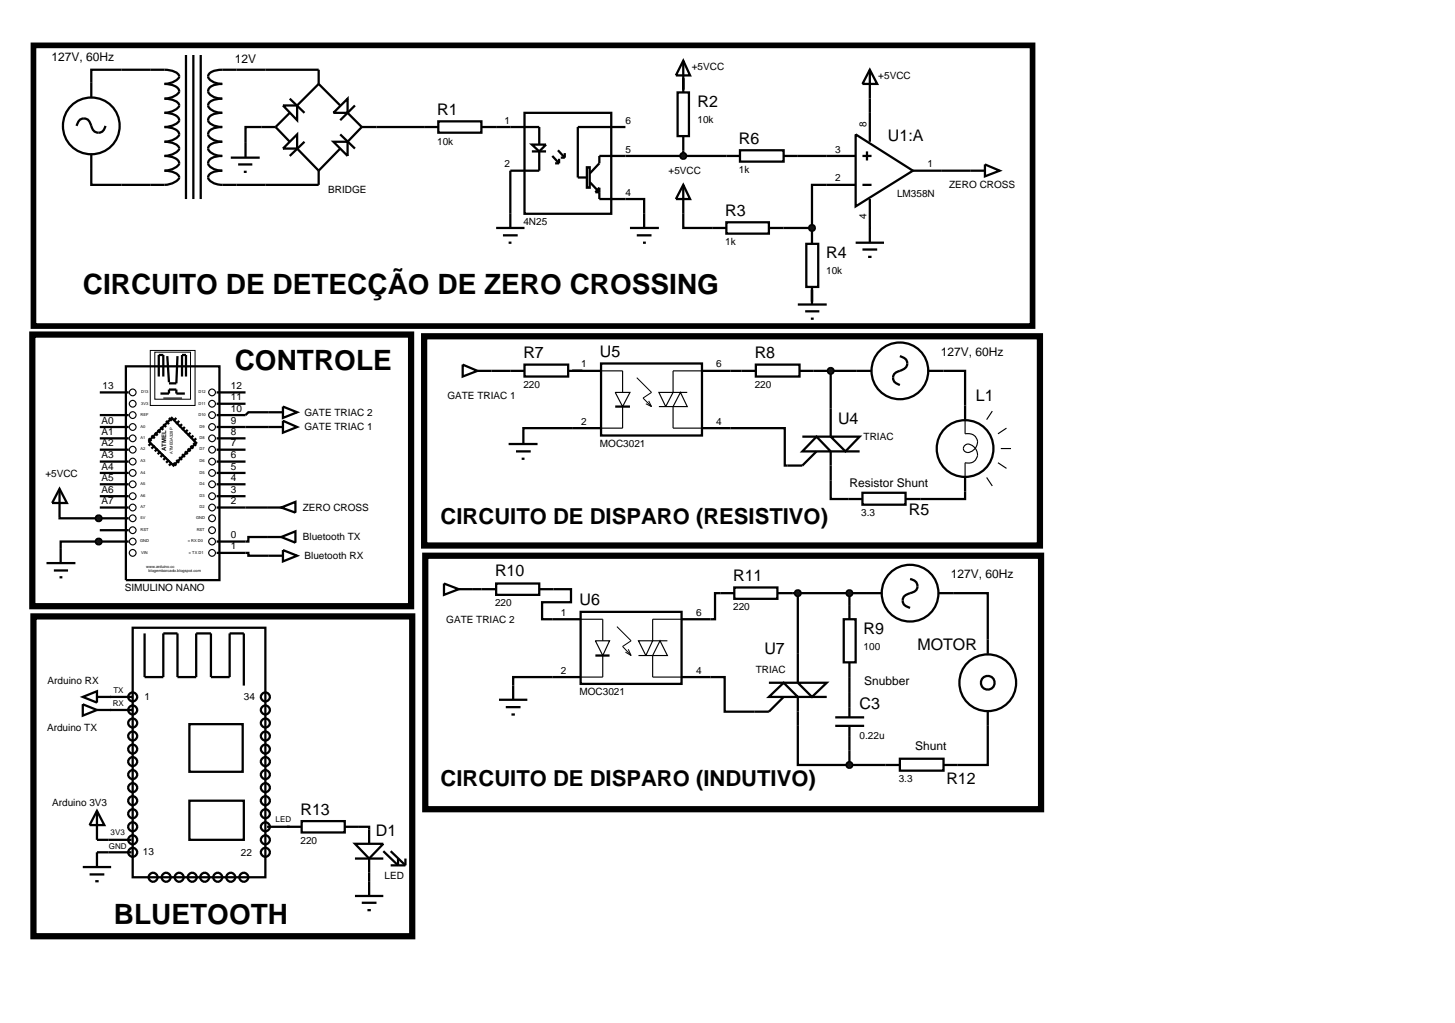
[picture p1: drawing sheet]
<svg xmlns="http://www.w3.org/2000/svg" width="257mm" height="180mm" viewBox="0 0 257 180" stroke-linecap="round" stroke-linejoin="round" font-family="sans-serif">
<g fill="none" stroke="#000" stroke-width=".4">
<path d="M16.1 14.6v-2.3h12.9a3.4 3.4 0 0 1 2.5 .9l.1 .3a2.79 2.79 0 0 1-2.6 1.3 3.2 3.2 0 0 1 2.5 .9 .9 .9 0 0 1-.7 1.2l-1.2 .4-.6 .1a3.4 3.4 0 0 1 2.5 .9l.1 .3a2.79 2.79 0 0 1-2.6 1.3 3.2 3.2 0 0 1 2.5 .9l.1 .4a2.77 2.77 0 0 1-2.6 1.2 3.2 3.2 0 0 1 2.5 .9 .9 .9 0 0 1-.7 1.2l-1.2 .4-.6 .1a3.4 3.4 0 0 1 2.5 .9l.1 .3a2.79 2.79 0 0 1-2.6 1.3 3.2 3.2 0 0 1 2.5 .9 .9 .9 0 0 1-.7 1.2l-1.2 .4-.6 .1a3.4 3.4 0 0 1 2.5 .9l.1 .3a2.79 2.79 0 0 1-2.6 1.3h-12.9v-2.8M32.8 9.7v25.4M34.1 9.7v25.4M35.4 9.7v25.4M49.9 18.6h2.5v2.6zM51.1 17.4l2.6 2.5M51.1 19.9l-2.5 2.5M56.2 14.8v-2.5h-17a2.92 2.92 0 0 0-2.4 .9 .9 .9 0 0 0 .6 1.1l1.1 .4 .7 .1a2.77 2.77 0 0 0-2.4 .9 .93 .93 0 0 0 .6 1.2l1.1 .4 .7 .1a2.92 2.92 0 0 0-2.4 .9 .9 .9 0 0 0 .6 1.1l1.1 .4 .7 .1a2.77 2.77 0 0 0-2.4 .9 .87 .87 0 0 0 .6 1.2l1.1 .3 .7 .1a2.77 2.77 0 0 0-2.4 .9 .93 .93 0 0 0 .6 1.2l1.1 .4 .7 .1a2.92 2.92 0 0 0-2.4 .9 .9 .9 0 0 0 .6 1.1l1.1 .4 .7 .1a2.77 2.77 0 0 0-2.4 .9 .93 .93 0 0 0 .6 1.2l1.1 .4 .7 .1a2.92 2.92 0 0 0-2.4 .9 .9 .9 0 0 0 .6 1.1l1.1 .4 .7 .1h17v-2.5M56.2 14.8l-3.8 3.8M56.2 14.8l3.8 3.8M58.8 19.9l2.5-2.5v2.5zM61.3 19.9l2.5 2.5"/>
<path d="M62.6 18.6l-2.6 2.6M92.5 19.9h15.3v17.8h-15.3zM119.5 16.3h2v7.7h-2zM120.5 10.7l1.2 2.6h-2.5zM120.5 10.7v5.6M153.4 12.3l1.3 2.5h-2.6zM153.4 12.3v12.7M40.7 27.8h5.1M42 29h2.5M43 30.3h.5M48.6 22.4h-5.3v5.4M48.6 22.4l2.5 2.6"/>
<path d="M52.4 23.7v2.5h-2.5zM52.4 26.2l3.8 3.9M53.7 25l-2.6 2.5M58.8 25h2.5v2.5zM60 23.7l2.6 2.5M60 26.2l-3.8 3.9M63.8 22.4h13.5M63.8 22.4l-2.5 2.6M77.3 21.4h7.6v2h-7.6zM84.9 22.4h10.2v3.1M93.8 25.5h2.5l-1.2 1.2zM93.8 26.7h2.5"/>
<path d="M95.1 26.7v3.4h-5.1v10.1M97.4 27.5l1.2 1.3M97.9 28.8h.7M98.4 26.5l1.2 1.3M98.6 28v.8M98.9 27.8h.7M99.6 27v.8M103.5 29.5h.5v3.6h-.5zM104 32.1l1.7 1.8h-.7l.7-.8v2h7.9v2.6M110.3 22.4h-8.4v8.9h1.6M120.5 32.6v7.6h7.6M120.5 32.6l1.2 2.5h-2.5z"/>
<path d="M120.5 24v3.5M128.1 39.2h7.5v2h-7.5zM128.1 27.5h-22.4v1.3l-1.7 1.8M140.7 27.5h10.2M150.9 32.6h-7.7v7.6M150.9 23.7l10.1 6.4-10.1 6.3zM152.1 32.6h1.6M152.1 27.5h1.6M152.9 26.7v1.6M153.4 35.1v7.7M161 30.1h10.2M87.5 40.2h5"/>
<path d="M88.7 41.5h2.6M89.7 42.8h.5M135.6 40.2h7.6M142.2 43h2.1v7.6h-2.1zM143.2 40.2v2.8M143.2 50.6v2.6M150.9 42.8h5M152.1 44h2.6M153.1 45.3h.6M43.3 75.3h4M47.3 72.7h-3.5l-.5 .5M86.7 65.4h3.3"/>
<path d="M100.9 75.5h-8.6v.3M100.9 65.4h1.8M128.8 75.5h9.6v6.6h.5M128.8 65.4h2M143.5 65.4h7.6M146.5 65.4v6.6M166.4 65.4h3.8v6.1M10.5 91.2v.2h6.9M17.4 95.5h-6.7v1.3M43.3 97.5h.5v.5h3.5M43.3 89.5h3.8M47.1 94.7h-3.3v.8h-.5"/>
<path d="M146.5 84.7v3.3h3.1M170.2 86.7v1.3h-7.9M83.4 103.9h1.5M97.4 119.4h-6.9v1.5M97.6 103.9h3.1v2.3h-5.1v3h1.8M125.3 119.4h2.5v6.1h5.3M127.1 104.6h-1v4.6h-.8M139.7 104.6h13.2M140.7 104.6v10.7M149.8 104.6v2.1M149.8 119.4v2.8M168.1 104.6h6.1v8.2"/>
<path d="M140.7 128v6.9h9.1M149.8 132.3v2.6M149.8 134.9h6.4M174.2 128v6.9h-5.3M63.3 145.8h1.8v.5M65.1 153.9v1.5"/>
</g>
<path d="M142.9 39.8l.3-.1-.5 .5zM143.2 39.7l.3 .1 .2 .4zM143.2 40.7l.5-.5-.2 .4zM142.7 40.2l.5 .5-.4-.2z" fill="#004000" stroke="#000" stroke-width=".4"/>
<path d="M143.2 39.7l.5 .5-.5 .5-.5-.5z" fill="#004000"/>
<g fill="none" stroke="#000" stroke-width=".4">
<path d="M16.1 14.6v2.5M13.5 22.2a1.3 1.3 0 0 1 2-1.1l.6 1.1a1.25 1.25 0 0 0 1.2 1.2 1.25 1.25 0 0 0 1.3-1.2M16.1 27.3v2.5M113.6 37.7v2.5M128.1 27.5h2.4M130.5 26.5h7.7v2h-7.7zM138.2 27.5h2.5M111.1 40.2h5.1M112.3 41.5h2.6M113.4 42.8h.5M140.7 53.7h5.1M142 54.9h2.5"/>
<path d="M143 56.2h.5M143.2 51.1v2.6"/>
<circle cx="16.1" cy="22.2" r="5"/>
</g>
<path d="M120.1 27.2l.4-.2-.5 .5zM120.5 27l.4 .2 .1 .3zM121 27.5l-.1 .3-.4 .2zM120 27.5l.5 .5-.3-.1z" fill="#004000" stroke="#000" stroke-width=".4"/>
<path d="M120 27.5l.5-.5 .5 .5-.5 .5z" fill="#004000"/>
<g fill="none" stroke="#000" stroke-width=".4">
<path d="M171.2 30.1h2.5M173.7 29l2.6 1.1-2.6 1zM17.6 79.3h5.1M17.6 77.3h5.1M17.6 75.3h5.1M17.6 73.2h5.1M17.6 69.2h5.1M22.2 64.6h16.5v37.7h-16.5zM26.2 77.3l.5 .5M26.7 78.1l-.5 .5M26.7 76.8l.6 .5M27.3 78.6l-.6 .5"/>
<path d="M27.3 76.3l.5 .5M27.8 79.1l-.5 .5M27.8 75.8l.5 .5M28 66.4v-3.8h.8v3.8M28.3 69.4h1.5v-.7h1.3v.7h1.5M28.3 79.6l-.5 .5M28.3 75.3l.5 .5M28.8 74.8l.5 .5M29.3 74.2l.5 .6M29.5 62.8l.3 4.6M29.8 73.7l.5 .5M30.3 73.7l4.3 4.4-4 4-4.4-4.3z"/>
<path d="M31.1 73.7l-.5 .5M31.3 62.8l-.2 4.8h-1.3M31.6 74.2l-.5 .6M32.1 66.4v-3.8h.7v3.8M32.1 74.8l-.5 .5M32.6 75.3l-.5 .5M32.6 79.6l.5 .5M33.1 75.8l-.5 .5M33.1 79.1l.5 .5M33.6 76.3l-.5 .5M33.6 78.6l.5 .5M34.1 76.8l-.5 .5"/>
<path d="M34.1 78.1l.5 .5M34.6 77.3l-.5 .5M38.2 79.3h5.1M38.2 77.3h5.1M38.2 75.3h5.1M38.2 73.2h5.1M38.2 71.2h5.1M38.2 69.2h5.1M47.3 75.3h2.6M49.9 74.2l2.5 1.1-2.5 1zM81.6 64.3l2.6 1.1-2.6 1zM84.2 65.4h2.5"/>
<path d="M89.7 78.3h5.1M90 65.4h2.5M91 79.6h2.6M92.3 75.8v2.5M92.5 64.3h7.7v2.1h-7.7zM100.2 65.4h5.8M100.9 75.5h5.1M106 64.1h17.8v12.7h-17.8zM108.5 71.7h2.6M123.8 65.4h5M123.8 75.5h5M130.8 65.4h2.5"/>
<path d="M133.3 64.3h7.7v2.1h-7.7zM141 65.4h2.5M151.1 65.4h2.6M158.7 62.8a1.31 1.31 0 0 1 1.2 1.7 3.4 3.4 0 0 1-1.9 1.2 1.14 1.14 0 0 0-.5 1.1 1.14 1.14 0 0 0 .8 .9l.4 .2M163.8 65.4h2.6M170.2 71.5v2.5M10.5 86.2l1.3 2.5h-2.6zM10.5 86.2v5M17.6 89.5h5.1M17.6 87.5h5.1M17.6 85.4h5.1M17.6 83.4h5.1"/>
<path d="M17.6 81.4h5.1M17.6 93.5h5.1M17.6 91.4h5.1M28.8 80.1l-.5 .5M29.3 80.6l-.5 .5M29.8 81.1l-.5 .5M30.3 81.6l-.5 .5M30.6 81.6l.5 .5M31.1 81.1l.5 .5M31.6 80.6l.5 .5M32.1 80.1l.5 .5M38.2 95.5h5.1"/>
<path d="M38.2 97.5h5.1M38.2 89.5h5.1M38.2 87.5h5.1M38.2 85.4h5.1M38.2 83.4h5.1M38.2 81.4h5.1M47.1 89.5h2.5M49.6 89.5l2.5-1v1.9zM92 80.9h.5M170.2 84.2v2.5"/>
<circle cx="158.7" cy="65.4" r="5"/>
<circle cx="170.2" cy="79.1" r="5"/>
</g>
<g fill="none" stroke="#000" stroke-width=".2">
<path d="M28.8 70.2h3.3M106 65.4h3.8v3.8M108.5 69.2h2.6l-1.3 2.5zM109.8 71.7v3.8h-3.8M116.2 69.2h2.5l-1.3 2.5zM116.2 71.7h2.5M118.7 71.7v3.8h5.1M120 69.2l1.2 2.5h-2.5zM123.8 65.4h-5.1v3.8h2.5M170.2 74v2.5a1.65 1.65 0 0 1 2.1 1 1.65 1.65 0 0 1-.9 2.1 .79 .79 0 0 1-1.3 0 .79 .79 0 0 1 .3-1.2 1.67 1.67 0 0 1 1.9 1.7 1.67 1.67 0 0 1-2.1 1.5v2.6M175 72.5l-1 1.5M176.5 79.1h1.8"/>
<path d="M177.5 75.5l-1.5 1M174 84.2l1 1.5M176 81.6l1.5 1"/>
<circle cx="23.4" cy="69.2" r=".59"/>
<circle cx="23.4" cy="79.3" r=".59"/>
<circle cx="23.4" cy="71.2" r=".59"/>
<circle cx="23.4" cy="77.3" r=".59"/>
<circle cx="23.4" cy="73.2" r=".59"/>
<circle cx="23.4" cy="75.3" r=".59"/>
<circle cx="37.4" cy="69.2" r=".59"/>
<circle cx="37.4" cy="79.3" r=".59"/>
<circle cx="37.4" cy="71.2" r=".59"/>
<circle cx="37.4" cy="77.3" r=".59"/>
<circle cx="37.4" cy="73.2" r=".59"/>
<circle cx="37.4" cy="75.3" r=".59"/>
<circle cx="23.4" cy="87.5" r=".59"/>
<circle cx="23.4" cy="93.5" r=".59"/>
<circle cx="23.4" cy="83.4" r=".59"/>
<circle cx="23.4" cy="89.5" r=".59"/>
<circle cx="23.4" cy="95.5" r=".59"/>
<circle cx="23.4" cy="91.4" r=".59"/>
<circle cx="23.4" cy="85.4" r=".59"/>
<circle cx="23.4" cy="81.4" r=".59"/>
<circle cx="23.4" cy="97.5" r=".59"/>
<circle cx="37.4" cy="87.5" r=".59"/>
<circle cx="37.4" cy="93.5" r=".59"/>
<circle cx="37.4" cy="83.4" r=".59"/>
<circle cx="37.4" cy="89.5" r=".59"/>
<circle cx="37.4" cy="95.5" r=".59"/>
<circle cx="37.4" cy="91.4" r=".59"/>
<circle cx="37.4" cy="85.4" r=".59"/>
<circle cx="37.4" cy="81.4" r=".59"/>
<circle cx="37.4" cy="97.5" r=".59"/>
</g>
<path d="M26.5 61.8h7.9v9.7h-7.9zM27.3 62.1h6.3v8.3h-6.3zM112.3 66.6l2.6 2.6-1.5 1 1.5 1.5M113.9 71.2l1 .5M114.4 70.7l.5 1" fill="none" stroke="#000" stroke-width=".18"/>
<path d="M17.1 91l.3-.1-.5 .5zM17.4 90.9l.4 .2 .1 .3zM17.9 91.4l-.1 .3-.4 .2zM16.9 91.4l.5 .5-.3-.1z" fill="#004000" stroke="#000" stroke-width=".4"/>
<path d="M17.4 90.9l.5 .5-.5 .5-.5-.5z" fill="#004000"/>
<path d="M8.2 99.3h5.1M10.7 96.8v2.5M17.6 95.5h5.1M9.5 100.6h2.5M10.5 101.8h.5" fill="none" stroke="#000" stroke-width=".4"/>
<path d="M17.1 95.1l.3-.1-.5 .5zM17.4 95l.4 .2 .1 .3zM17.4 96l.5-.5-.2 .4zM16.9 95.5l.5 .5-.3-.1z" fill="#004000" stroke="#000" stroke-width=".4"/>
<path d="M17.4 95l.5 .5-.5 .5-.5-.5z" fill="#004000"/>
<path d="M5.7 59h66.8v47.9h-66.8zM74.8 59.3h108.6v36.9h-108.6zM75 98h108.6v44.7h-108.6z" fill="none" stroke="#000" stroke-width="1.1" stroke-linecap="butt"/>
<path d="M5.9 8h176.2v49.5h-176.2z" fill="none" stroke="#000" stroke-width="1" stroke-linecap="butt"/>
<g fill="none" stroke="#000" stroke-width=".4">
<path d="M47.3 72.7h2.6M49.9 71.7l2.5 1-2.5 1zM141.5 77h5M144 77l2.5 2.6h-5zM144 79.6l-2.5 2.5h-2.6M146.5 77h5.1l-2.5 2.6zM146.5 79.6h5.1M146.5 72v5M146.5 79.6v5.1M149.6 88h2.5M152.1 86.9h7.6v2.1h-7.6zM159.7 88h2.6"/>
<path d="M78.3 102.9l2.6 1-2.6 1zM80.9 103.9h2.5M84.9 103.9h2.6M87.5 102.9h7.6v2h-7.6zM95.1 103.9h2.5M97.4 109.2h5M97.4 119.4h5M102.4 107.9h17.8v12.7h-17.8zM105 115.6h2.5M120.2 109.2h5.1M120.2 119.4h5.1M127.1 104.6h2.4"/>
<path d="M129.5 103.6h7.6v2h-7.6zM137.1 104.6h2.6M140.7 115.3v5.1M148.8 109.2h2.1v7.6h-2.1zM149.8 106.7v2.5M149.8 116.8v2.6M152.9 104.6h2.5M160.5 102.1a1.25 1.25 0 0 1 1.3 1.2 1.25 1.25 0 0 1-1.3 1.3 1.3 1.3 0 0 0-1.1 2l1.1 .6M165.6 104.6h2.5M174.2 112.8v2.5M88 123.4h5M89.2 124.7h2.6"/>
<path d="M90.2 126h.6M90.5 120.9v2.5M135.6 122.9l2.6-2.5 2.5 2.5zM135.6 120.4h5.1M138.2 122.9l-2.6 2.6h-2.5M140.7 120.4h5.1l-2.6 2.5zM140.7 122.9h5.1M140.7 122.9v5.1M147.3 128h5.1M147.3 126.5h5.1M149.8 122.2v4.3M149.8 128v4.3"/>
<path d="M156.2 134.9h2.5M158.7 133.8h7.7v2.1h-7.7zM166.4 134.9h2.5M174.2 125.5v2.5"/>
<circle cx="160.5" cy="104.6" r="5"/>
<circle cx="174.2" cy="120.4" r="1.21"/>
<circle cx="174.2" cy="120.4" r="5"/>
</g>
<path d="M102.4 109.2h3.9v3.8M105 113h2.5l-1.2 2.6zM106.3 115.6v3.8h-3.9M112.6 113h2.5l-1.2 2.6zM112.6 115.6h2.5M115.1 115.6v3.8h5.1M116.4 113l1.3 2.6h-2.6zM120.2 109.2h-5.1v3.8h2.6" fill="none" stroke="#000" stroke-width=".2"/>
<path d="M108.8 110.5l2.5 2.5-1.5 1 1.5 1.6M110.3 115l1 .6M110.8 114.5l.5 1.1" fill="none" stroke="#000" stroke-width=".18"/>
<g fill="#004000" stroke="#000" stroke-width=".4">
<path d="M140.3 104.3l.4-.2-.5 .5zM140.7 104.1l.4 .2 .1 .3zM140.7 105.1l.5-.5-.1 .3zM140.2 104.6l.5 .5-.3-.1z"/>
<path d="M146.2 65l.3-.1-.5 .5zM146.5 64.9l.4 .2 .1 .3zM147 65.4l-.2 .4-.3 .1zM146 65.4l.5 .5-.3-.1z"/>
<path d="M149.4 104.3l.4-.2-.5 .5zM149.8 104.1l.4 .2 .1 .3zM150.3 104.6l-.2 .4-.3 .1zM149.3 104.6l.5 .5-.3-.1z"/>
<path d="M149.5 134.5l.3-.1-.5 .5zM149.8 134.4l.4 .2 .1 .3zM150.3 134.9l-.2 .4-.3 .1zM149.3 134.9l.5 .5-.3-.1z"/>
</g>
<g fill="#004000">
<path d="M140.2 104.6l.5-.5 .5 .5-.5 .5z"/>
<path d="M146.5 64.9l.5 .5-.5 .5-.5-.5z"/>
<path d="M149.8 104.1l.5 .5-.5 .5-.5-.5z"/>
<path d="M149.8 134.4l.5 .5-.5 .5-.5-.5z"/>
</g>
<g fill="none" stroke="#000" stroke-width=".4">
<path d="M47.1 94.7h2.5M47.3 98h2.6M49.6 94.7l2.5-1v2zM49.9 97l2.5 1-2.5 1zM23.4 110.7h23.4v44h-23.4zM25.5 111.7v7.7h3.3v-7.7h2.5v7.7h3.3v-7.7h2.6v7.7h3.3v-7.7h2.5v9.2M14.6 122.9l2.5-1v2zM14.6 124.2l2.5 1-2.5 1zM17.1 122.9h6.3M17.1 125.2h6.3M33.4 127.7h9.4v8.4h-9.4zM14.6 152.9h5"/>
<path d="M15.8 154.2h2.6M16.8 155.4h.6M17.1 143l1.3 2.5h-2.6zM17.1 143v5.1h6.1M23.2 150.3h-6.1v2.6M33.4 141.2h9.6v6.9h-9.6zM47.1 145.8h6.1M53.2 144.8h7.6v2h-7.6zM60.8 145.8h2.5M62.6 148.8h5l-2.5 2.6zM62.6 151.4h5M62.6 158h5"/>
<path d="M63.8 159.2h2.6M65.1 146.3v2.5M65.1 151.4v2.5M65.1 155.4v2.6M67.6 150.1l2.6 2.5v-1.2M68.9 150.1l2.6 2.5M68.9 152.6h2.6M71.5 151.4v1.2M64.8 160.5h.6"/>
<circle cx="23.4" cy="125.2" r=".79"/>
<circle cx="23.4" cy="132.1" r=".79"/>
<circle cx="23.4" cy="136.6" r=".79"/>
<circle cx="23.4" cy="127.5" r=".79"/>
<circle cx="23.4" cy="122.9" r=".79"/>
<circle cx="23.4" cy="138.9" r=".79"/>
<circle cx="23.4" cy="134.3" r=".79"/>
<circle cx="23.4" cy="129.8" r=".79"/>
<circle cx="46.8" cy="125.2" r=".79"/>
<circle cx="46.8" cy="136.6" r=".79"/>
<circle cx="46.8" cy="132.1" r=".79"/>
<circle cx="46.8" cy="127.5" r=".79"/>
<circle cx="46.8" cy="122.9" r=".79"/>
<circle cx="46.8" cy="138.9" r=".79"/>
<circle cx="46.8" cy="129.8" r=".79"/>
<circle cx="46.8" cy="134.3" r=".79"/>
<circle cx="23.4" cy="143.5" r=".79"/>
<circle cx="23.4" cy="145.8" r=".79"/>
<circle cx="23.4" cy="141.2" r=".79"/>
<circle cx="23.4" cy="148.1" r=".79"/>
<circle cx="23.4" cy="150.3" r=".79"/>
<circle cx="27" cy="154.7" r=".79"/>
<circle cx="29.3" cy="154.7" r=".79"/>
<circle cx="31.6" cy="154.7" r=".79"/>
<circle cx="33.9" cy="154.7" r=".79"/>
<circle cx="36.1" cy="154.7" r=".79"/>
<circle cx="38.4" cy="154.7" r=".79"/>
<circle cx="40.7" cy="154.7" r=".79"/>
<circle cx="43" cy="154.7" r=".79"/>
<circle cx="46.8" cy="143.5" r=".79"/>
<circle cx="46.8" cy="145.8" r=".79"/>
<circle cx="46.8" cy="150.3" r=".79"/>
<circle cx="46.8" cy="141.2" r=".79"/>
<circle cx="46.8" cy="148.1" r=".79"/>
</g>
<path d="M5.9 108.7h66.8v56.4h-66.8z" fill="none" stroke="#000" stroke-width="1.1" stroke-linecap="butt"/>
<g font-size="4.9">
<text x="14.6" y="51.8">CIRCUITO DE DETECÇÃO DE ZERO CROSSING</text>
<text x="41.4" y="65.3">CONTROLE</text>
<text x="20.1" y="163">BLUETOOTH</text>
</g>
<g font-size="3.9">
<text x="77.7" y="92.4">CIRCUITO DE DISPARO (RESISTIVO)</text>
<text x="77.7" y="138.6">CIRCUITO DE DISPARO (INDUTIVO)</text>
</g>
<g font-size="2.8">
<text x="77.1" y="20.3">R1</text>
<text x="123" y="18.9">R2</text>
<text x="130.3" y="25.4">R6</text>
<text x="156.6" y="24.9">U1:A</text>
<text x="127.9" y="38.1">R3</text>
<text x="145.7" y="45.6">R4</text>
<text x="92.3" y="63.2">R7</text>
<text x="105.8" y="63">U5</text>
<text x="133.1" y="63.2">R8</text>
<text x="172.1" y="70.8">L1</text>
<text x="147.8" y="74.8">U4</text>
<text x="160.3" y="90.8">R5</text>
<text x="87.3" y="101.7">R10</text>
<text x="102.2" y="106.8">U6</text>
<text x="129.3" y="102.5">R11</text>
<text x="152.3" y="111.8">R9</text>
<text x="134.8" y="115.4">U7</text>
<text x="161.8" y="114.6">MOTOR</text>
<text x="151.6" y="125">C3</text>
<text x="53" y="143.7">R13</text>
<text x="166.9" y="138.3">R12</text>
<text x="66.3" y="147.4">D1</text>
</g>
<g font-size="2.1">
<text x="9.1" y="10.8">127V, 60Hz</text>
<text x="41.4" y="11.1">12V</text>
<text x="165.9" y="62.7">127V, 60Hz</text>
<text x="149.8" y="85.8">Resistor Shunt</text>
<text x="167.7" y="101.9">127V, 60Hz</text>
<text x="152.4" y="120.7">Snubber</text>
<text x="161.4" y="132.2">Shunt</text>
</g>
<g font-size="1.8">
<text x="122" y="12.4">+5VCC</text>
<text x="154.9" y="13.9">+5VCC</text>
<text x="89" y="21.8">1</text>
<text x="110.3" y="21.8">6</text>
<text x="123" y="21.7">10k</text>
<text x="152.8" y="22.4" transform="rotate(-90 152.8 22.4)">8</text>
<text x="77.1" y="25.5">10k</text>
<text x="89" y="29.5">2</text>
<text x="110.3" y="26.9">5</text>
<text x="147.3" y="26.9">3</text>
<text x="163.6" y="29.5">1</text>
<text x="57.9" y="34.1">BRIDGE</text>
<text x="110.3" y="34.5">4</text>
<text x="117.9" y="30.7">+5VCC</text>
<text x="130.3" y="30.5">1k</text>
<text x="147.3" y="32">2</text>
<text x="158.2" y="34.8">LM358N</text>
<text x="167.4" y="33.2">ZERO CROSS</text>
<text x="92.3" y="39.7">4N25</text>
<text x="152.8" y="38.7" transform="rotate(-90 152.8 38.7)">4</text>
<text x="127.9" y="43.2">1k</text>
<text x="145.7" y="48.4">10k</text>
<text x="102.5" y="64.8">1</text>
<text x="126.3" y="64.8">6</text>
<text x="18.1" y="68.6">13</text>
<text x="40.7" y="70.6">11</text>
<text x="40.7" y="68.6">12</text>
<text x="78.9" y="70.3">GATE TRIAC 1</text>
<text x="92.3" y="68.4">220</text>
<text x="133.1" y="68.4">220</text>
<text x="17.9" y="76.7">A1</text>
<text x="17.9" y="74.7">A0</text>
<text x="40.7" y="76.7">8</text>
<text x="40.7" y="74.7">9</text>
<text x="40.7" y="72.6">10</text>
<text x="53.7" y="75.9">GATE TRIAC 1</text>
<text x="53.7" y="73.3">GATE TRIAC 2</text>
<text x="102.5" y="74.9">2</text>
<text x="126.3" y="74.9">4</text>
<text x="152.3" y="77.6">TRIAC</text>
<text x="17.9" y="82.8">A4</text>
<text x="17.9" y="80.8">A3</text>
<text x="17.9" y="78.7">A2</text>
<text x="40.7" y="82.8">5</text>
<text x="40.7" y="80.8">6</text>
<text x="40.7" y="78.7">7</text>
<text x="105.8" y="78.8">MOC3021</text>
<text x="8" y="84.2">+5VCC</text>
<text x="17.9" y="84.8">A5</text>
<text x="17.9" y="86.9">A6</text>
<text x="17.9" y="88.9">A7</text>
<text x="40.7" y="88.9">2</text>
<text x="40.7" y="86.9">3</text>
<text x="40.7" y="84.8">4</text>
<text x="40.7" y="94.9">0</text>
<text x="53.4" y="90.1">ZERO CROSS</text>
<text x="53.4" y="95.3">Bluetooth TX</text>
<text x="151.9" y="91">3.3</text>
<text x="40.7" y="96.9">1</text>
<text x="53.7" y="98.6">Bluetooth RX</text>
<text x="22" y="104.3">SIMULINO NANO</text>
<text x="87.3" y="106.9">220</text>
<text x="129.3" y="107.6">220</text>
<text x="78.7" y="109.8">GATE TRIAC 2</text>
<text x="98.9" y="108.6">1</text>
<text x="122.8" y="108.6">6</text>
<text x="98.9" y="118.8">2</text>
<text x="122.8" y="118.8">4</text>
<text x="133.3" y="118.7">TRIAC</text>
<text x="152.3" y="114.6">100</text>
<text x="8.4" y="120.7">Arduino RX</text>
<text x="25.5" y="123.5">1</text>
<text x="43" y="123.5">34</text>
<text x="102.2" y="122.6">MOC3021</text>
<text x="8.3" y="128.9">Arduino TX</text>
<text x="151.6" y="130.4">0.22u</text>
<text x="158.5" y="137.9">3.3</text>
<text x="9.2" y="142.1">Arduino 3V3</text>
<text x="53" y="148.8">220</text>
<text x="25.2" y="150.7">13</text>
<text x="42.5" y="150.9">22</text>
<text x="67.8" y="155">LED</text>
</g>
<g font-size="1.4">
<text x="19.9" y="124.6">RX</text>
<text x="20" y="122.3">TX</text>
<text x="19.2" y="149.7">GND</text>
<text x="19.5" y="147.2">3V3</text>
<text x="48.6" y="144.9">LED</text>
</g>
<text font-size="1.1" x="29.3" y="79.6" transform="rotate(-90 29.3 79.6)">ATMEL</text>
<g font-size=".7">
<text x="24.9" y="71.3">3V3</text>
<text x="24.9" y="69.3">D13</text>
<text x="35" y="69.3">D12</text>
<text x="35" y="71.3">D11</text>
<text x="24.8" y="77.4">A1</text>
<text x="24.8" y="75.4">A0</text>
<text x="24.8" y="73.3">REF</text>
<text x="35" y="73.3">D10</text>
<text x="35.2" y="75.4">D9</text>
<text x="35.2" y="77.4">D8</text>
<text x="24.8" y="83.5">A4</text>
<text x="24.8" y="81.5">A3</text>
<text x="24.8" y="79.4">A2</text>
<text x="30.5" y="80" transform="rotate(-90 30.5 80)">ATMEGA328P</text>
<text x="35.2" y="79.4">D7</text>
<text x="35.2" y="81.5">D6</text>
<text x="35.2" y="83.5">D5</text>
<text x="24.8" y="89.6">A7</text>
<text x="24.8" y="87.6">A6</text>
<text x="24.8" y="85.5">A5</text>
<text x="35.2" y="85.5">D4</text>
<text x="35.2" y="87.6">D3</text>
<text x="35.2" y="89.6">D2</text>
<text x="24.7" y="95.6">GND</text>
<text x="24.8" y="93.6">RST</text>
<text x="24.8" y="91.5">5V</text>
<text x="33.1" y="95.6">&lt; RX D0</text>
<text x="34.6" y="91.5">GND</text>
<text x="34.7" y="93.6">RST</text>
<text x="24.9" y="97.6">VIN</text>
<text x="25.8" y="100.2">www.arduino.cc</text>
<text x="26.2" y="100.9">blogembarcado.blogspot.com</text>
<text x="33.3" y="97.6">&gt; TX D1</text>
</g>
</svg>
